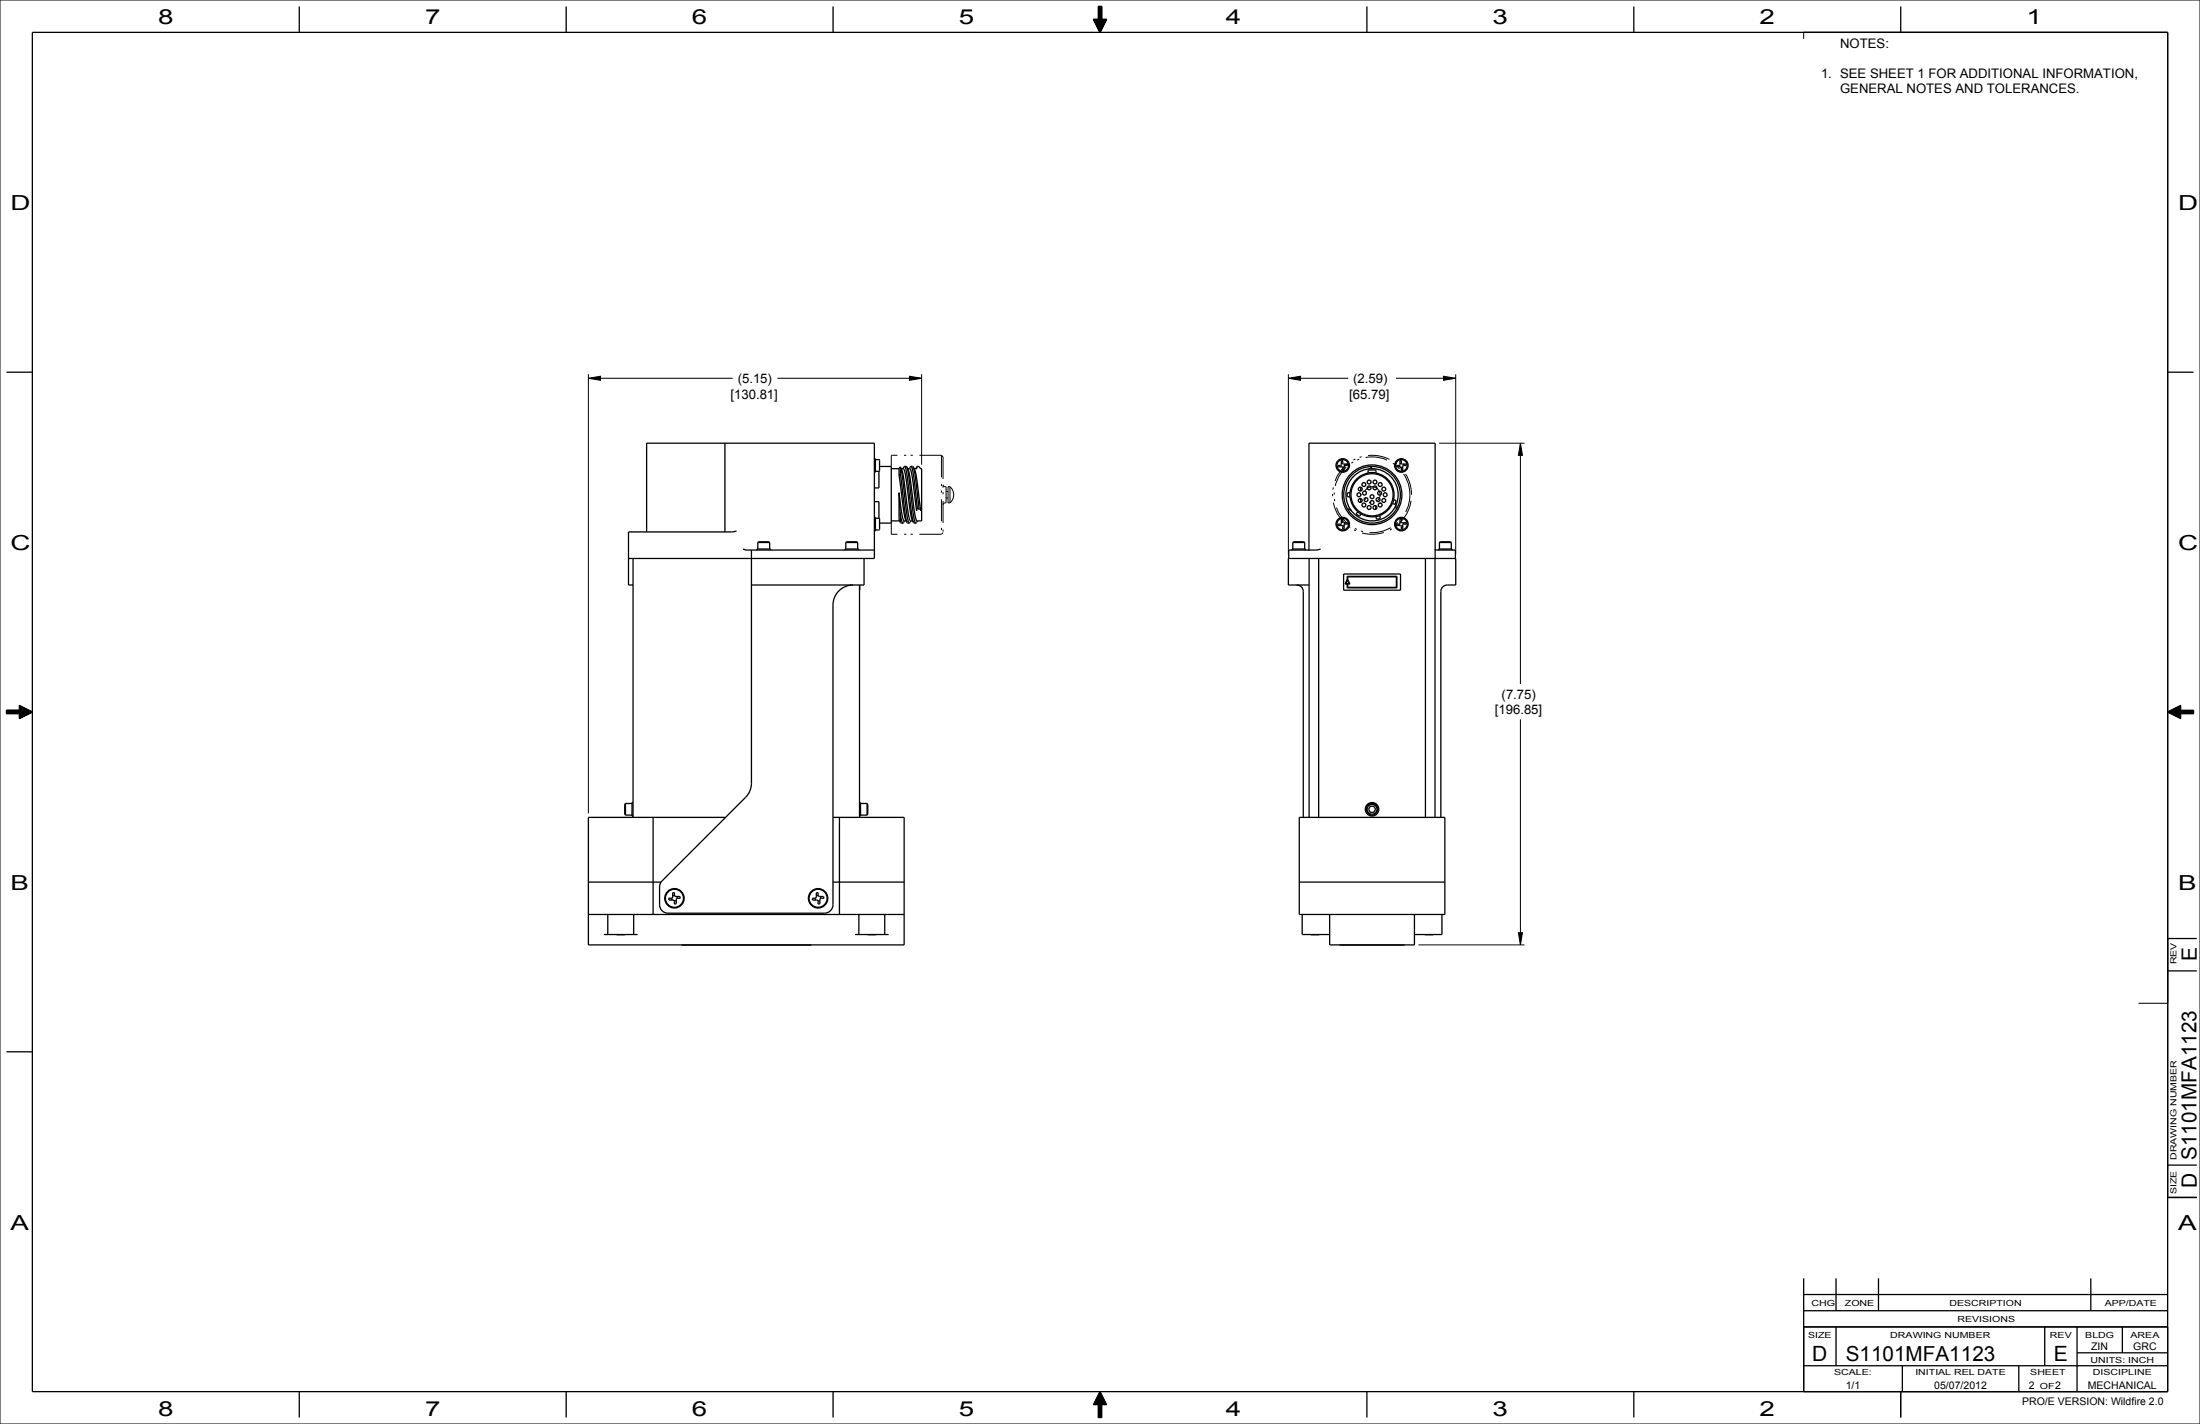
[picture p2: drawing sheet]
<svg xmlns="http://www.w3.org/2000/svg" width="864mm" height="559mm" viewBox="0 0 864 559" stroke-linecap="round" stroke-linejoin="round" font-family="sans-serif">
<g fill="#000">
<path d="M431.2 2.5h1.2l-1.2 5.1zM429.3 7.6h1.9l.6 5.1zM431.2 7.6h1.2l-.6 5.1zM432.4 2.5v5.1h-1.2zM432.4 7.6h1.9l-2.5 5.1zM231 148.4l4.7-.8v1.6zM357 147.6l4.8 .8-4.8 .8zM505.8 148.4l4.7-.8v1.6zM566.7 147.6l4.7 .8-4.7 .8zM596.8 173.9l.8 4.8h-1.6zM2.5 278.8h5.1l-5.1 1.2zM7.6 276.9l5.1 2.5-5.1-.6z"/>
<path d="M850.9 279.4l5.1-2.5v1.9zM856 278.8h5.1v1.2zM2.5 280l5.1-1.2v1.2zM7.6 280l5.1-.6-5.1 2.5zM7.6 278.8l5.1 .6-5.1 .6zM850.9 279.4l5.1 .6v1.9zM850.9 279.4l5.1-.6v1.2zM856 278.8l5.1 1.2h-5.1zM596 366h1.6l-.8 4.8zM431.8 546.1l-.6 5.1h-1.9zM431.8 546.1l.6 5.1h-1.2zM431.2 551.2h1.2l-1.2 5.1z"/>
<path d="M431.8 546.1l2.5 5.1h-1.9zM432.4 551.2v5.1h-1.2z"/>
</g>
<g fill="none" stroke="#000" stroke-width=".39">
<path d="M0 0h863.6v558.8h-863.6zM429.3 7.6h1.9l.6 5.1zM431.2 7.6h1.2l-.6 5.1zM431.2 2.5h1.2l-1.2 5.1zM432.4 7.6h1.9l-2.5 5.1zM432.4 2.5v5.1h-1.2zM708 12.7v2.5M231 148.4l4.7-.8v1.6zM231 146.9v172.3M231 148.4h56.6M305.2 148.4h56.6M357 147.6l4.8 .8-4.8 .8z"/>
<path d="M361.8 146.9v35.4M505.8 148.4l4.7-.8v1.6zM505.8 148.4h23.4M505.8 146.9v70.7M547.9 148.4h23.5M566.7 147.6l4.7 .8-4.7 .8zM571.4 146.9v70.7M564.9 173.9h33.5M596.8 173.9l.8 4.8h-1.6zM596.8 173.9v94.5M2.5 278.8h5.1l-5.1 1.2zM7.6 278.8l5.1 .6-5.1 .6z"/>
<path d="M7.6 276.9l5.1 2.5-5.1-.6zM850.9 279.4l5.1 .6v1.9zM850.9 279.4l5.1-.6v1.2zM850.9 279.4l5.1-2.5v1.9zM856 278.8l5.1 1.2h-5.1zM856 278.8h5.1v1.2zM2.5 280l5.1-1.2v1.2zM7.6 280l5.1-.6-5.1 2.5zM596.8 282.3v88.5M556.8 370.8h41.6M596 366h1.6l-.8 4.8zM839.5 393.7h11.4"/>
<path d="M431.2 551.2h1.2l-1.2 5.1zM431.8 546.1l-.6 5.1h-1.9zM431.8 546.1l.6 5.1h-1.2zM431.8 546.1l2.5 5.1h-1.9zM432.4 551.2v5.1h-1.2zM850.9 546.1h-104.8v10.2"/>
</g>
<g fill="none" stroke="#000" stroke-width=".51">
<path d="M12.7 12.7h838.2v533.4h-838.2zM117.5 2.5v10.2M222.2 2.5v10.2M327 2.5v10.2M431.2 2.5h1.2v5.1h1.9l-2.5 5.1-2.5-5.1h1.9zM536.6 2.5v10.2M641.3 2.5v10.2M746.1 2.5v10.2M2.5 146.1h10.2M850.9 146.1h10.2M284.6 173.9v34.5l-.3 .3M343.2 180h.4v5.3h-.4"/>
<path d="M343.2 196.8h1.8v6.6M343.6 180.4h1.4l.3 .2v4.1l-.3 .2M343.6 184.9h1.4M345 184.9v6.6h-1.8M345.3 183h4.6v22.3h-4.6M349.9 183.9h3M352.9 186.6l1.9 14a8.6 8.6 0 0 0 1.2 4.4M352.9 193.4l.5 8.3M352.9 193.4l1.5 9.9 .4 1.1h.9M352.9 183.9v2.7M352.9 193.4v10.5M353.4 183.3l-.5 .6"/>
<path d="M353.4 183.3h.1M353.4 183.3v.1M353.4 185.9l1.8 15.1 .9 4M353.4 185.9l-.5 .7M353.4 183.3v2.6M353.4 183.3a12.4 12.4 0 0 1 1.6 6.4l1.8 13.2 .5 1.4 1 .1M353.4 183.4l.9 3.9 1.7 14.8 .5 2.4 .5 .8M353.8 183.9l.9 .1 .5 1.4 1.8 13.2a13.3 13.3 0 0 0 1.6 6.4M355.1 183l.8 .2M355.1 183l-.6 .9M355.1 183l.4 .9 .5 2.3 1.8 14.8 .8 4M355.9 183.2a12.4 12.4 0 0 1 1.7 6.5l1.9 13.8 .4 .9h1.9v-20.5h-.4"/>
<path d="M355.9 183.2l.9 4.1 1.8 14.8 .4 2.4 .5 .8M356.3 183.9l.9 .1 .5 1.1 2.1 15.4 .3-.8M357.6 183l-.6 .9M357.6 183l.9 .2M357.6 183l.5 .9 .5 2.4 1.5 13.4M358.5 183.2v.2M358.5 183.2v.1M358.5 183.3h.1M358.5 183.4l.8 4 1.5 12.3M358.5 183.4l.7 1.2 .5 2.2 1.7 13.7-.6-.8M360 183.1l-.5 .8M360.1 183.1h-.1"/>
<path d="M360.1 183.2l-.3 .8-.9-.1M360.1 183v.2M360.1 183v.1M360.1 183h.7l.6 .9M360.1 199.7h.7M361.4 183.9v.1M526.3 182.7l.2 .5M526.5 180.8l.6-.1 .2 1.4h1.6l.1 .6-1.3 .1-.1 1.7-.5 .1-.2-1.4h-1.7v-.5l1.3-.2zM527.1 181.8l-.6 .2M527.6 183.3l-.5 .2M527.7 182.1l.2 .6M529 199.7l1.5 .8"/>
<path d="M529.9 193.4v1.5M532.5 188l2.5-1.7 2-.7v-1.1h3.1v1.1a8.7 8.7 0 0 1 6.9 10.5l1.1 .3-.2 .8-.3 .7-1-.3a8.7 8.7 0 0 1-5 4.7l.3 1.1-.8 .2-.7 .2-.3-1.1a8.7 8.7 0 0 1-5.8-1l-.6 .9-.7-.4-.6-.5 .6-.9a8.7 8.7 0 0 1-3-5.9h-1.1v-1.5h1.1l.8-3zM534.1 191.2v1.5M534.1 193.9v.5M534.1 195.7v1.4M538.6 183l-1.5 1M540.1 198.5v1.3M540.1 185.6h-3.1M541.6 197.5h.4M547.1 196.1l-.5 1.5M548.1 198l.1 1.7M549.2 182.7l.4-.4v-1.5l.5-.1 .2 1.4h1.7v.6h-1"/>
<path d="M549.2 182.7h-1v.5h1.6l.3 .3M549.3 182.7l.2 .5M550.1 181.8l-.5 .2M550.6 183.3l-.5 .2M550.7 182.1l.2 .6M551 182.7l-.4 .3v1.5l-.5 .1v-1.1M248.5 219.2v101.6M253.6 208.7l.2-.3v-34.5h89.4v45.3h-96.5M289.1 208.4l-1.9 .3h-40.5v20.9h1.8M291.7 215.5l1.5 .4h50M295 215.9v91.4a7.9 7.9 0 0 1-2.3 5.6l-33.2 33.2-.6 1.9v7a3.3 3.3 0 0 0 3.3 3.3h61.5a3.3 3.3 0 0 0 3.3-3.3v-117.6a7.9 7.9 0 0 1 7.9-7.8M297.1 215.9v-.5h5.4v.5"/>
<path d="M297.5 212.9l.3-.3h4l.3 .3M297.5 212.9v2.5M297.5 212.9h4.6M302.1 212.9v2.5M331.7 215.9v-.5h5.3v.5M332 212.9l.4-.3h3.9l.4 .3M332 212.9v2.5M332 212.9h4.7M336.7 212.9v2.5M339.2 219.2v10.4h-44.2M343.2 203h.4v5.3h-.4M343.6 203.4h1.4"/>
<path d="M345 203.4l.3 .2v4.1l-.3 .3h-1.4M349.9 204.4h3.3M352.9 203.9l.5 .8M352.9 203.9l.6 1.1M353.4 204.7l.1 .3M353.4 201.7l.5 2.7 .5 .9M353.4 201.7v3M353.5 205l.3 .3h.6M355 204.4l-.6 .9M356 205h.1M356.1 205l.2 .3h.7M357.2 205.1l-.2 .2"/>
<path d="M357.6 204.4l-.3 .6M358.6 205l.2 .3h.7M360.1 204.4l-.6 .9M507.2 215.9v-.5h5.3v.5M507.5 212.9h4.6M507.5 212.9l.3-.3h4l.3 .3M507.5 212.9v2.5M512.1 212.9v2.5M513.4 215.9l.4-.4v-41.6h49.6v45.3M513.9 219.2v101.6M517.6 219.2v101.6M518.4 215.5l-1.8 .4h-10.7v3.3"/>
<path d="M526.3 205.7l.2 .5M526.5 203.8l.6-.1 .2 1.4h1.6l.1 .6-1.3 .1-.1 1.7-.5 .1-.2-1.3-1.7-.1v-.5l1.3-.2zM527.1 204.8l-.6 .2M527.6 206.3l-.5 .2M527.7 205.1l.2 .6M533 200.8l1.2 .9M541.6 202.4l-1.5 .4M549.2 205.7h-1v.5l1.7 .1 .2 1.3 .5-.1v-1.5l.4-.3M549.3 205.7l.2 .5M550.1 204.8v-1.1l-.5 .1v1.5l-.4 .4M550.1 204.8l.3 .3h1.6v.6h-1M550.1 204.8l-.5 .2"/>
<path d="M550.6 206.3l-.5 .2M550.7 205.1l.2 .6M559.5 219.2v101.6M563.3 219.2v101.6M563.4 215.5l.3 .4h7.6v3.3M564.7 215.9v-.5h5.3v.5M565 212.9h4.7M565 212.9l.4-.3h4l.3 .3M565 212.9v2.5M569.7 212.9v2.5M337.4 229.6v91.2M337.5 229.6l-.1 2"/>
<path d="M509.1 229.6l1.5 .5 .7 .9 .3 1.1v88.7M513.9 229.6h-8.1v-10.4h65.6v10.4l-4.4 .2-1.1 1.2-.3 1.1v88.7M527.4 225.3h22.4v6.3h-22.4zM528.8 226.2h19.5v4.5h-19.5v-1.5h-.8l.9-2 1 2h-.9v1.3h19.1v-4.1h-19.1v.8h-.2zM528.9 227.6l.7 1.4h-1.3zM2.5 278.8h5.1v-1.9l5.1 2.5-5.1 2.5v-1.9h-5.1zM850.9 279.4l5.1-2.5v1.9h5.1v1.2h-5.1v1.9zM245.5 315.3l-.3 .4v3.8l.3 .4M245.5 315.3v4.6M245.5 319.9h2.6M245.5 315.3h2.6M248.5 314.9h-.4v5.3h.4"/>
<path d="M337.4 314.9h.4v5.3h-.4M337.8 319.9h2.6M337.8 315.3h2.6M340.4 315.3l.2 .4v3.8l-.2 .4M340.4 315.3v4.6M537.9 316.4h1.4l.7 1.2-.7 1.2h-1.4l-.7-1.2zM256.4 320.8v38.1M284.8 320.8h-53.8v50h123.9v-50h-27.9M329.5 320.8v38.1M510 320.8h57.2v38.1h-57.2zM231 358.9h123.9M231 346.2h28.5"/>
<path d="M238.6 358.9v7.8M248.7 358.9v7.8M263.7 352.5l.2 .7M264.1 350.4l.7-.1v1.1l.3 .4h1.8l.1 .7-1.2 .1-.3 .3-.1 1.7-.6 .2-.1-1.2-.3-.4h-1.8l-.1-.7h1.2l.3-.4zM264.8 351.4l-.7 .3M265.4 353.3l-.7 .3M265.6 351.8l.2 .7M320.1 352.5l.2 .7M320.4 350.4l.7-.1 .1 1.1 .3 .4h1.8l.1 .7-1.2 .1-.3 .3-.1 1.7-.7 .2v-1.2l-.3-.4h-1.8l-.1-.7h1.2l.3-.4zM321.2 351.4l-.8 .3M321.8 353.3l-.7 .3M322 351.8l.2 .7"/>
<path d="M327 346.2h27.9M337.1 358.9v7.8M347.3 358.9v7.8M510 346.2h57.2M511.2 358.9v7.8h10.8M522 358.9v11.9h33.2v-11.9M566 358.9v7.8h-10.8M237.1 366.7h13.2M242 366.7h3.3M267.5 370.8h50.8M335.6 366.7h13.2M340.6 366.7h3.3"/>
<path d="M514.6 366.7h3.3M525.9 370.8h25.4M559.3 366.7h3.3M850.9 368.3h11.4M850.9 381h11.4M2.5 412.8h10.2M850.9 457.2h11.4M850.9 469.9h11.4M708 501.7v44.4M708 514.4h142.9M708 508h142.9M720.7 501.7v12.7"/>
<path d="M737.4 501.7v12.7M820.7 501.7v12.7M708 535.9h142.9M708 520.7h142.9M720.7 520.7v15.2M746.8 535.9v10.2M792.5 535.9v10.2M802.6 520.7v15.2M815.3 530.9h35.6M815.3 520.7v25.4M833.1 520.7v10.2M117.5 546.1v10.2"/>
<path d="M222.2 546.1v10.2M327 546.1v10.2M431.8 546.1l2.5 5.1h-1.9v5.1h-1.2v-5.1h-1.9zM536.6 546.1v10.2M641.3 546.1v10.2M746.1 546.1v10.2"/>
<circle cx="527.1" cy="182.7" r="2.29"/>
<circle cx="527.1" cy="182.7" r="2.65"/>
<circle cx="533.4" cy="194.2" r=".76"/>
<circle cx="534" cy="196.4" r=".76"/>
<circle cx="534" cy="191.9" r=".76"/>
<circle cx="535.4" cy="198.2" r=".76"/>
<circle cx="535.4" cy="190.1" r=".76"/>
<circle cx="535.6" cy="193.5" r=".76"/>
<circle cx="536.2" cy="196.1" r=".76"/>
<circle cx="537.4" cy="189.2" r=".76"/>
<circle cx="537.4" cy="199.2" r=".76"/>
<circle cx="537.4" cy="191.4" r=".76"/>
<circle cx="538.6" cy="194.2" r="11.7"/>
<circle cx="538.6" cy="194.2" r="10.3"/>
<circle cx="538.6" cy="194.2" r="8.3"/>
<circle cx="538.6" cy="194.9" r=".76"/>
<circle cx="538.6" cy="197.2" r=".76"/>
<circle cx="538.6" cy="194.2" r="11.1"/>
<circle cx="539.7" cy="189.2" r=".76"/>
<circle cx="539.7" cy="199.2" r=".76"/>
<circle cx="539.7" cy="191.4" r=".76"/>
<circle cx="541" cy="196.1" r=".76"/>
<circle cx="541.6" cy="193.5" r=".76"/>
<circle cx="541.8" cy="198.2" r=".76"/>
<circle cx="541.8" cy="190.1" r=".76"/>
<circle cx="543.2" cy="196.4" r=".76"/>
<circle cx="543.2" cy="191.9" r=".76"/>
<circle cx="543.7" cy="194.2" r=".76"/>
<circle cx="550.1" cy="182.7" r="2.29"/>
<circle cx="550.1" cy="182.7" r="2.65"/>
<circle cx="527.1" cy="205.7" r="2.29"/>
<circle cx="527.1" cy="205.7" r="2.65"/>
<circle cx="550.1" cy="205.7" r="2.29"/>
<circle cx="550.1" cy="205.7" r="2.65"/>
<circle cx="538.6" cy="317.6" r="2.28"/>
<circle cx="538.6" cy="317.6" r="2.65"/>
<circle cx="538.6" cy="317.6" r="1.92"/>
<circle cx="264.8" cy="352.5" r="3.8"/>
<circle cx="264.8" cy="352.5" r="3.5"/>
<circle cx="321.1" cy="352.5" r="3.8"/>
<circle cx="321.1" cy="352.5" r="3.5"/>
</g>
<g fill="none" stroke="#000" stroke-width=".39" stroke-dasharray="8.6 2.6 .9 1.7 .9 2.6" stroke-linecap="butt">
<path d="M369.6 178.7v31M369.6 178.7h-19.7M370.2 179.3v29.7M370.2 179.3l-.6-.6M349.9 183v-4.3M370.2 190.2l.2 .6 .6 .2M371 197.3l-.6 .3-.2 .5M371.4 197.3v-6.3M371.4 197.3h-.4M371.4 191h-.4M372.1 197.3v-6.3M372.1 195.4h-.7"/>
<path d="M372.1 192.9h-.7M372.9 197.3v-6.3M372.9 197.3h-.8M372.9 191h-.8M372.9 191l1.1 1.4 .4 1.8M374.4 194.2l-.4 1.7-1.1 1.4M541.8 194.2a3.2 3.2 0 0 0-4.6-2.9 3.2 3.2 0 0 0-.5 5.4 3.2 3.2 0 0 0 5-1.9l.1-.6M553.5 194.2a14.9 14.9 0 0 0-21.9-13.1 14.9 14.9 0 0 0-1.3 25.4 14.9 14.9 0 0 0 23.1-10.8l.1-1.5M554.1 194.2a15.5 15.5 0 0 0-22.8-13.7 15.5 15.5 0 0 0-1.3 26.5 15.5 15.5 0 0 0 24-11.3l.1-1.5M349.9 205.3v4.4M369.6 209.7h-19.7M370.2 209l-.6 .7"/>
</g>
<g font-size="8.3">
<text x="862.3" y="377.2" transform="rotate(-90 862.3 377.2)">E</text>
<text x="862.3" y="466.1" transform="rotate(-90 862.3 466.1)">D</text>
<text x="711.4" y="534">D</text>
<text x="806.2" y="534">E</text>
</g>
<g font-size="8.1">
<text x="62.1" y="9.5">8</text>
<text x="166.8" y="9.5">7</text>
<text x="271.6" y="9.5">6</text>
<text x="376.4" y="9.5">5</text>
<text x="481.2" y="9.5">4</text>
<text x="585.9" y="9.5">3</text>
<text x="690.7" y="9.5">2</text>
<text x="795.5" y="9.5">1</text>
<text x="4.1" y="82.5">D</text>
<text x="855" y="82.5">D</text>
<text x="4.1" y="215.9">C</text>
<text x="855" y="215.9">C</text>
<text x="4.1" y="349.2">B</text>
<text x="855" y="349.2">B</text>
<text x="862.3" y="455.2" transform="rotate(-90 862.3 455.2)">S1101MFA1123</text>
<text x="4.1" y="482.6">A</text>
<text x="855" y="482.6">A</text>
<text x="724.6" y="534">S1101MFA1123</text>
<text x="62.1" y="555.6">8</text>
<text x="166.8" y="555.6">7</text>
<text x="271.6" y="555.6">6</text>
<text x="376.4" y="555.6">5</text>
<text x="481.2" y="555.6">4</text>
<text x="585.9" y="555.6">3</text>
<text x="690.7" y="555.6">2</text>
</g>
<g font-size="5.2">
<text x="722.3" y="18.7">NOTES:</text>
<text x="714.8" y="30.6">1. SEE SHEET 1 FOR ADDITIONAL INFORMATION,</text>
<text x="722.3" y="36.5">GENERAL NOTES AND TOLERANCES.</text>
<text x="289.6" y="150.4">(5.15)</text>
<text x="531.2" y="150.4">(2.59)</text>
<text x="286.7" y="156.4">[130.81]</text>
<text x="529.7" y="156.4">[65.79]</text>
<text x="589.5" y="274.3">(7.75)</text>
<text x="586.8" y="280.3">[196.85]</text>
</g>
<g font-size="4.1">
<text x="820.9" y="529.9">ZIN</text>
<text x="837.4" y="529.9">GRC</text>
<text x="724.5" y="545.1">1/1</text>
<text x="759.3" y="545.1">05/07/2012</text>
<text x="796.4" y="545.1">2</text>
<text x="806.8" y="545.1">2</text>
<text x="819.6" y="545.1">MECHANICAL</text>
<text x="793.8" y="551.3">PRO/E VERSION: Wildfire 2.0</text>
</g>
<g font-size="3.3">
<text x="854.4" y="378.5" transform="rotate(-90 854.4 378.5)">REV</text>
<text x="854.4" y="455.2" transform="rotate(-90 854.4 455.2)">DRAWING NUMBER</text>
<text x="854.4" y="468.6" transform="rotate(-90 854.4 468.6)">SIZE</text>
<text x="711.1" y="512.4">CHG</text>
<text x="724.2" y="512.4">ZONE</text>
<text x="765.3" y="512.4">DESCRIPTION</text>
<text x="826.2" y="512.4">APP/DATE</text>
<text x="768.4" y="518.8">REVISIONS</text>
<text x="709.7" y="525.2">SIZE</text>
<text x="742" y="525.2">DRAWING NUMBER</text>
<text x="804.7" y="525.2">REV</text>
<text x="818.6" y="525.2">BLDG</text>
<text x="836.3" y="525.2">AREA</text>
<text x="720" y="539.8">SCALE:</text>
<text x="751.9" y="539.8">INITIAL REL DATE</text>
<text x="797" y="539.8">SHEET</text>
<text x="820.6" y="534.7">UNITS: INCH</text>
<text x="821.6" y="539.8">DISCIPLINE</text>
<text x="800.8" y="545.1">OF</text>
</g>
</svg>
